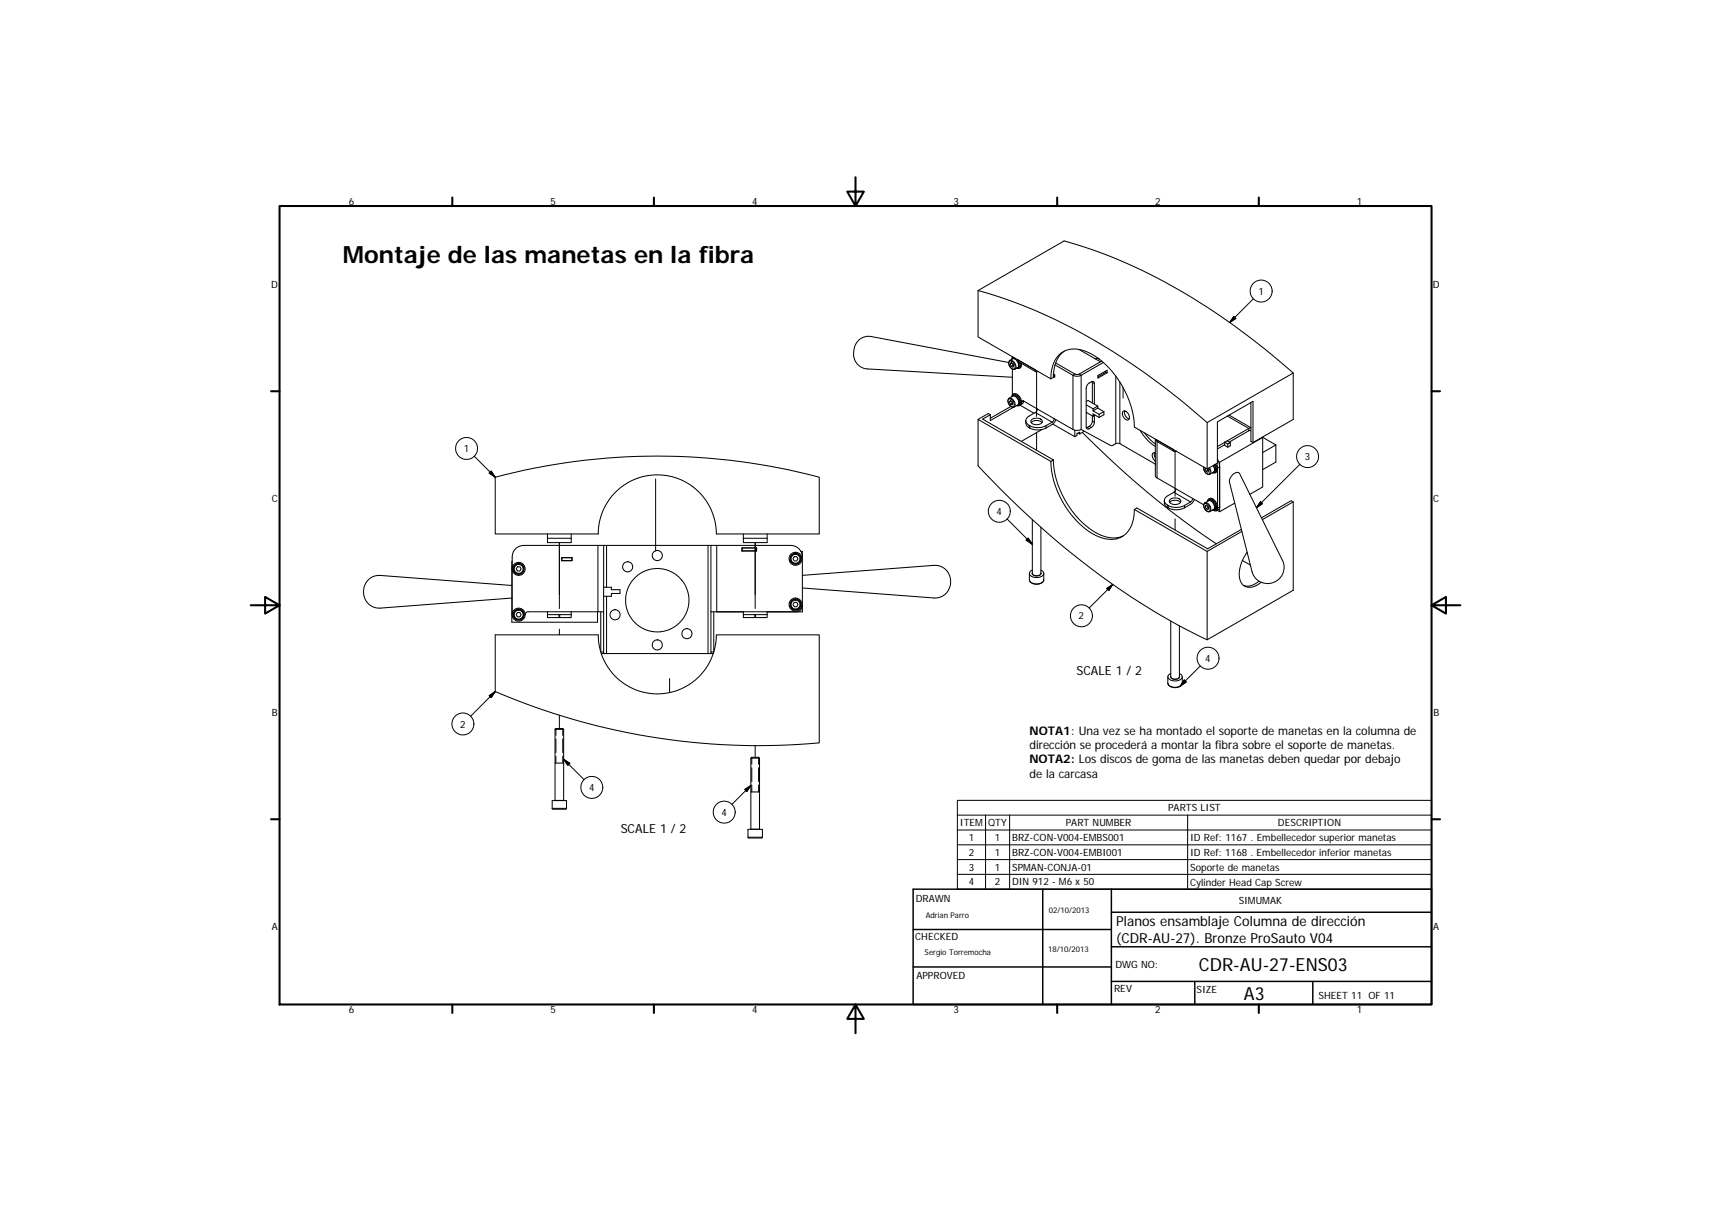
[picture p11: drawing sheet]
<svg xmlns="http://www.w3.org/2000/svg" width="594mm" height="420mm" viewBox="0 0 594 420" stroke-linecap="round" stroke-linejoin="round" font-family="sans-serif">
<g fill="none" stroke="#000" stroke-width=".35">
<path d="M428.4 109.8l.7 .7-2.1 1.4zM435.2 103.7l-8.2 8.2M350.3 138.4a1.71 1.71 0 0 1 1.6 1 1.71 1.71 0 0 1-.2 1.8 1.85 1.85 0 0 1-1.4-2.8zM350.4 138.2a2.05 2.05 0 0 1 1.7 3M350.5 125.4a1.73 1.73 0 0 1 1.9 2.3 1.07 1.07 0 0 1-1.1 .3 1.07 1.07 0 0 1-.7-.9l-.3-.8zM350.6 125.1a2.03 2.03 0 0 1 1.8 3M351.6 124.5a2 2 0 0 1 1.7 3.1M353.5 124.9l5.8 3.3M355.4 139.1l-.7 .5M359.9 129v15.5M360.4 128.9h.1M373.2 129.8l-.7 .4v18.8"/>
<path d="M374.7 129.8l.7 .4v18.8M379.3 132.7l.7 .4M380.3 124.5l1.8 1M387.4 130.5v23.4M388.8 132.5v21.4M389.9 134.5v3.6M164.7 158.3l7.3 7.3M357.4 147.6v.8M357.5 147.7v.8M359.5 143.1l5.8 3.4M359.9 150.3v5.9M360.2 141.9l5.8 3.3"/>
<path d="M363.2 147.7v.8M377.5 148.3l.7 .4M378.2 147.9l.7 .4M379.3 146.1l.7 .4M401.5 152.6l5.9 3.3M401.7 153.2v12.6M408 156.7v15.5M408.4 156.5v.1M426.2 144.4l7.4 4.3v.8M434.1 149.3l-.1 .1M170.5 163.4l1.5 2.2-2.1-1.5zM227.6 166.2v25"/>
<path d="M405.4 175.3v.8M405.6 175.4v.8M407.6 170.8l5.8 3.4M408.3 169.6l5.8 3.3M411.3 175.4v.8M418 162.1v.2a1.67 1.67 0 0 0 2 2 1.71 1.71 0 0 0-.3-1.9M418.2 174.8a1.63 1.63 0 0 1 1.6 .8 1.63 1.63 0 0 1-.1 1.9 1.97 1.97 0 0 1-1.5-2.7zM418.3 174.5a2.03 2.03 0 0 1 1.8 3M419.9 162.3a1.69 1.69 0 0 1 .2 2.2M423.5 162l-.7 .4M423.5 175.9l-.7 .4M437.7 174l.7 .7-2.1 1.4z"/>
<path d="M451.3 161.1l-15 15M190.1 186.8h8.2M194.2 188.2v22.9M207.6 189.2v23.1M210.6 189.2v14.6M245.8 189.2v37.6M248.8 189.2v23.1M258.1 186.8h8.3M262.2 188.2v22.9M349.7 180.1l8.7 8.7M357 186.7l1.4 2.1-2.1-1.4zM358.4 198.9a1.72 1.72 0 0 0 3 0"/>
<path d="M358.4 198.7a1.51 1.51 0 0 0 2.5 .9l.5-.4v-.5M408 180v3.9M190.1 212.3h8.2M194.1 213.3v1M194.2 218.3v2M194.3 213.3v1M210.6 206.9v19.9M258.1 212.3h8.3M262.1 213.3v1M262.3 213.3v1M357.4 201.1a3 3 0 0 0 4.6 .9l.4-.9M384.3 204.2l2.1-1.4-1.4 2.1z"/>
<path d="M386.4 202.8l-8.2 8.2M172 239.9l-8.6 8.6M208.6 226.2h1M232.5 235.4v4.9M246.8 226.2h1M405.5 237a3 3 0 0 0 4.6 .8l.4-.8M406.5 234.6a1.45 1.45 0 0 0 2.2 1l.8-.5v-.5M406.5 234.8a1.74 1.74 0 0 0 3 0M411.2 235.9l.7 .7-2.1 1.4zM416.8 231.1l-7 6.9M169.9 241.4l2.1-1.5-1.5 2.1zM193 252.8v2.4"/>
<path d="M193 256.3v4.9M194.2 248.1v4.7M195.4 252.8v2.4M195.4 256.3v4.9M262.2 258.7v4M192.7 277.7h3M193 262.3v2.5M195.4 262.3v2.5M195.7 263.4l7.1 7.1M195.7 263.4l2.1 1.4-.7 .7zM258.6 273.9l2.1-1.4-1.4 2.1zM260.7 272.5l-6.6 6.6"/>
<path d="M261 262.7v2.5M261 266.4v4.8M261 272.4v2.4M263.4 262.7v2.5M263.4 266.4v4.8M263.4 272.4v2.4M332.4 277.7h164.7v30.8h-164.7zM191.7 280.5h5M259.7 290.5h5M260.7 287.7h3M332.4 282.8h164.7M332.4 288h164.7"/>
<path d="M332.4 293.1h164.7M332.4 298.2h164.7M342.2 282.8v25.7M350.6 282.8v25.7M412.4 282.8v25.7M332.4 303.4h164.7"/>
<circle cx="437.9" cy="101" r="3.8"/>
<circle cx="162" cy="155.6" r="3.8"/>
<circle cx="454" cy="158.4" r="3.8"/>
<circle cx="347" cy="177.4" r="3.8"/>
<circle cx="180.1" cy="197.4" r="1.56"/>
<circle cx="276.2" cy="193.9" r="1.56"/>
<circle cx="180.1" cy="213.2" r="1.56"/>
<circle cx="276.2" cy="209.8" r="1.56"/>
<circle cx="375.5" cy="213.7" r="3.8"/>
<circle cx="419.4" cy="228.4" r="3.8"/>
<circle cx="160.7" cy="251.2" r="3.8"/>
<circle cx="205.5" cy="273.2" r="3.8"/>
<circle cx="251.4" cy="281.8" r="3.8"/>
</g>
<g fill="none" stroke="#000" stroke-width=".36">
<path d="M339.6 100.8v16.1l25.3 14.5 .9-.5a10.7 10.7 0 0 1 3.8-9.1M339.6 100.8a190.7 190.7 0 0 1 64.8 33.7l14.7 12.1M339.6 100.8l29.9-17.2a191.5 191.5 0 0 1 64.8 33.7l14.7 12.1v16.1l-13.9 8M350.1 138.4l1.5-.9a2.05 2.05 0 0 1 1.8 3l-1.3 .7a2.07 2.07 0 0 1-2-2.8zM350.2 125.8l-47.7-9a5.6 5.6 0 0 0-5.9 7.5 5.1 5.1 0 0 0 4.6 3.7l50.3 2.9M350.8 139l.6 .4 .3 .7-.3 .5-.6-.4-.3-.8zM351 139.1l-.5 .3M351.1 125.9l.6 .3 .3 .8-.3 .4-.6-.3-.3-.8zM351.2 124.7a1.11 1.11 0 0 1 1.9 .4 1.46 1.46 0 0 1-.1 2.6M351.3 126l-.5 .3M351.4 139.3l.1 .5M351.5 139.8l-.7 .4"/>
<path d="M351.5 139.8l.1 .1M351.5 123.8v.2M351.5 128.1v8.9M351.6 124.5l-1 .6a1.95 1.95 0 0 0 0 2 1.95 1.95 0 0 0 1.8 1l.9-.5M351.6 137.3a1.91 1.91 0 0 1 2.4 2.4l-.1 .2M351.6 126.2l.2 .5M351.7 123.9l-.4 .7M351.7 136.8a2.31 2.31 0 0 1 3 2.5l-.2 1-.6 .5M351.8 126.7l-.7 .4M351.8 126.7h.1M352.1 124.1l-.6 .3M353 127.7v.1"/>
<path d="M353.4 124.9l.4 .7 5.8 3.3M353.7 140h.1M353.8 139.8l.1 .1M353.9 139.9a2.25 2.25 0 0 0-2.4-2.5l-.2 .3a1.07 1.07 0 0 1 .8-1 1.07 1.07 0 0 1 1.2 .6 2.42 2.42 0 0 1 .6 3.5l-.9-.1 .5-.2 .3-.5M353.9 125.7a1.36 1.36 0 0 1-.5 2M354.1 139.6h.1M354.2 139.6l-.4 .4M354.2 139.6l-.2 .6-.5 .4M354.3 125.9a1.18 1.18 0 0 1 0 1.4 1.18 1.18 0 0 1-1.3 .5M354.7 126.1a1.3 1.3 0 0 1-.8 1.7M355.4 139.1l4.8 2.8-.4 1-2.4 1.4a1.83 1.83 0 0 0-1.2 2 1.83 1.83 0 0 0 1.7 1.6l.4 .1a6.2 6.2 0 0 0 4.9-.3l2.3-1.3 .5-1.2 6.8 3.9 1.3 .2 1.3-.3 10.2 5.5 .5 .1 1.7-.8 1 .1 12.3 7.1M355.4 139.1l-.4-.1-.3 .6"/>
<path d="M355.4 139.1l-.3 .8-.6 .4M359.3 128.2a.64 .64 0 0 0 .3 .7 .64 .64 0 0 0 .8 0M364.9 131.4a9.8 9.8 0 0 1 5.1-9.8 12.3 12.3 0 0 1 11.7 3 32.6 32.6 0 0 1 12.2 23.6l25.2 14.5 3.6-2v-14.3l12.4-7.1v14.2M365.8 130.2l.4 .2M365.8 129.8l.4 .2v.9l-.4-.3M374.6 121.2l5.7 3.3 .7-.2 .8 .4M377.1 139.3l.7-.4 3.4 2M379.2 132.3l.1 7.5M381.2 130.3l3.2-1.8v.8l-3.2 1.9zM381.7 124.6v.1M382.5 125.3l-8.4 4.7-.9-.2-6.6-3.9M383.1 125.8l-7.7 4.4-1.3 .3-1.6-.3-6.2-3.6"/>
<path d="M383.7 128.9l.7 .4M383.7 128.9v.4l-2.5 1.4M434.3 139.7v13.4l.8 .4M449 129.4l-29.9 17.2v16.1M339.6 145.5v16.1a273.1 273.1 0 0 0 76.9 59.1l2.6 1.3 29.9-17.2v-30.7l-.7-.4-10.3 6M343.8 143.9l-.7-.4-3.5 2 25.3 14.6M343.8 143.9l-2.6 1.5 24.6 14.2M351 141l-7.2 4.1M351.9 141.3l-8.1 4.6v-2M354.2 140.6l4.8 2.8M358 146.6a2.71 2.71 0 0 1 3.8 0M358.3 145.5a2.56 2.56 0 0 1 3.6 .6 2.31 2.31 0 0 1-3.6 .8l-.4-.6z"/>
<path d="M361.8 149l-7.2 4.1M365.5 147.1l7.7 4.4v-2.2M365.8 159.6l-.9 .5M365.8 159.6a31.5 31.5 0 0 0 15.8 25.8 9.7 9.7 0 0 0 8.4 .5M366.6 145.6l-1.1 1.5-2.3 1.4a5.4 5.4 0 0 1-6.9-1.2l-.1-1.3M374.3 150.2l.6 .4M374.9 150.6v-.7l-1 .6v.6l-.7 .4M375.8 150a299 299 0 0 0 46.5 38.7M376.5 149.6l-1.6 1M377.1 140.5l2.4 1.3M377.1 143.1l2.4 1.3M379.3 144.3v2a2.64 2.64 0 0 1-1.8 2l-.3 .1"/>
<path d="M379.5 142.6l2.1 1.2M379.5 141.8v.8M380 140.2v-7.1a.65 .65 0 0 0-.3-.7 .65 .65 0 0 0-.8 .1 2.7 2.7 0 0 0-1.7 2l-.1 13.6a.64 .64 0 0 0 .4 .7 .64 .64 0 0 0 .7-.1 2.49 2.49 0 0 0 1.8-2.2v-2.4M380.2 144l-.7 .4v-.8l2.1 1.2M381.2 141.6l2.1 1.2M381.2 140.9l-1.7 .9M381.2 140.9v.7M381.2 141.6l-1.7 1M381.6 143.8v1M383.3 142.8l-1.7 1M383.3 142.8v1.1l-1.7 .9M389.9 142.7a1.98 1.98 0 0 1 2.2 2.5 .99 .99 0 0 1-1 .6 .99 .99 0 0 1-.8-.8 1.97 1.97 0 0 1-.4-2.3z"/>
<path d="M390.5 142.6a2.49 2.49 0 0 0 1.6 2.8M395.9 149.3l.8 1.3a14.6 14.6 0 0 0 4.4 4.3M397.4 150.2l1.8 2.1 1.9 1.7M400.8 157.1v.9l.3 .8M401.1 157.2a.87 .87 0 0 0-1 .2 .87 .87 0 0 0 0 1.1l1 1.5M401.1 152.4l.1 12.8 .3 .5 6.8 3.9-.6 1.1-2.3 1.3a1.75 1.75 0 0 0-1.1 1.8 1.75 1.75 0 0 0 1.3 1.6 6.1 6.1 0 0 0 5.7 0l2.2-1.3 .6-1.2 3.8 2.2M401.5 152.6l.4 .7 5.8 3.4M407.4 155.9a.66 .66 0 0 0 .3 .7 .66 .66 0 0 0 .8 0M422.7 159.2l.8 2.8M425.2 153.4v1.1l1.1 .7 .9-.5v-1.1M425.2 153.5l-2.5 1.4M425.2 154.3l-2.5 1.5"/>
<path d="M425.2 153.4l1.1 .7M426.1 153l1.1 .6M426.1 153l-.9 .4M426.3 154.1v1.1M426.8 144l7.5 4.5h-.5l-7.7 4.5M427.2 153.6l-.9 .5M434 149.4l-7.2 4M434.1 149.3l.2 .1M438.3 151.7l-14.8 8.7-.4-.2M438.3 151.7l4.7 2.7M438.4 151.8v17.2l-4.4 2.5M443 154.4v5.9l-4.6 2.6"/>
<path d="M443 154.4l-4.6 2.6M172 165.6a219.7 219.7 0 0 1 112.5 0v19.7h-35.8a20.5 20.5 0 0 0-20.5-20.5 20.5 20.5 0 0 0-20.5 20.5h-35.7zM364.9 160.1a31.7 31.7 0 0 0 15.2 25.5 9 9 0 0 0 10.8-.4 11.4 11.4 0 0 0 3-8.4M393.9 176.8l.9-.5 24.5 14.1 11.7-6.7M393.9 176.8l25.2 14.5 12.1-6.9M406.1 174.3a2.77 2.77 0 0 1 3.8 0M406.4 173.2a2.4 2.4 0 0 1 3.6 .8 2.31 2.31 0 0 1-4-.2zM414.7 173.3l-.9 1.3-2.5 1.6a5.5 5.5 0 0 1-6.9-1.2l-.1-1.3M418.1 174.6l1.5-.9a2.03 2.03 0 0 1 1.8 3.1l-1.3 .7a2.01 2.01 0 0 1-2-2.9zM418.7 162.4l-.3 .4 .4 .7 .6 .4 .3-.5-.4-.8 .2 .5M418.8 175.3l.6 .3 .3 .8-.3 .5-.6-.4-.4-.8zM418.8 162.5l-.4 .3"/>
<path d="M419 175.4l-.6 .3M419.3 175.6l.2 .5M419.5 176.1l-.7 .4M419.5 176.1h.1M419.5 163.1l-.7 .4M419.5 163.1l.1 .1M419.5 173.6a1.87 1.87 0 0 1 2.6 1.9l-.3 .6M419.7 173.1a2.31 2.31 0 0 1 2.9 2.4l-.1 1.1-.6 .4M421.2 161.5l.2 .3a1.57 1.57 0 0 1 0 2l-1.3 .7a2.09 2.09 0 0 1-2.1-2.5M421.3 161.5l.5 1.4M421.6 161.3l.5 1.2-.3 .4M421.7 176.2l.1 .1"/>
<path d="M421.7 162.9h.1M421.7 176.1h.1M421.7 163h.1M421.8 161.2a1.89 1.89 0 0 1-.1 2.9l-.7-.1 .5-.1 .3-.9M421.8 176.1v-.5a1.86 1.86 0 0 0-2.5-1.8l-.1 .2a1.08 1.08 0 0 1 .9-1 1.08 1.08 0 0 1 1.2 .6 2.44 2.44 0 0 1 .6 3.4h-.9l.5-.2 .3-.5M422 162.6h.1M422.1 161a1.9 1.9 0 0 1-.2 3M422.1 175.9h.1M422.1 162.6l-.1 .9-.6 .4M422.1 162.6l-.3 .4M422.1 175.9l-.3 .4M422.1 175.9l-.1 .6-.6 .4"/>
<path d="M422.5 160.8l.3 1.6v13.9a.86 .86 0 0 1-.4 .9 .86 .86 0 0 1-1-.1M423.5 160.4v17.1M423.5 175.9l-.3 .8-.8 .5M427.9 164.8a1.61 1.61 0 0 1 2.5-.5l14.9 30.1a5.7 5.7 0 0 1-3.2 7.7 5.7 5.7 0 0 1-7.4-3.8l-7.8-30.9a2.81 2.81 0 0 1 1-2.6zM428.7 174.6l-5.2 2.9-.9-.5M449 174.1l-10.7 6.2M177.8 194.7l-.1 21.2h29.8v-3.6M179.7 196.6h.8l.4 .8-.4 .7h-.8l-.5-.7zM180.8 199v.1M180.9 198.9l.1 .2M181 199.1h-.2M181 199.1a1.9 1.9 0 0 0 .3-3.3 1.9 1.9 0 0 0-3 1.3 1.9 1.9 0 0 0 2.5 2"/>
<path d="M195 193.5h3.6v1h-3.6zM198.3 185.3v3h-8.2v-3M209.6 189.2h-27.8a4 4 0 0 0-4 4.1v20M209.6 189.2v37.6h-.8M209.6 189.2h37.2M246.8 189.2v37.6h.8M246.8 189.2h27.8a4 4 0 0 1 4 4.1M257.6 190.1h5.1M257.6 191.1h5.1M257.6 190.1h5.1v1.1h-5.1zM257.7 190.1v1M262.7 190.1v1"/>
<path d="M266.4 185.3v3h-8.3v-3M275.8 193.1h.8l.5 .8-.5 .7h-.8l-.5-.7zM278.1 191.3h.5v21h-12.2M278.1 193.7a1.9 1.9 0 0 0-2.9-1.6 1.9 1.9 0 0 0 0 3.3 1.9 1.9 0 0 0 2.9-1.5M278.1 193.9h-.1M278.1 193.7v.2M278.1 193.7h-.1M278.6 199.6l45.7-3.4a5.7 5.7 0 0 1 5.8 5.6 5.7 5.7 0 0 1-5.8 5.7l-45.7-3.5M357.4 198.9v2.2a2.85 2.85 0 0 0 4.4 1.1l.6-.9v-2.4M358.4 197.8a1.23 1.23 0 0 0-1 1.4 1.23 1.23 0 0 0 1.4 1 2.53 2.53 0 0 0 3.6-1.5l-1-.9M358.4 180.3v18.6M361.4 182.9v16"/>
<path d="M419.1 191.3v30.7M431.4 194.4l2.7 1.7M433 191.6a10.7 10.7 0 0 0-2 10.6 4 4 0 0 0 5.9 .6l1-.8M177.7 203.1l-45.7-3.5a5.7 5.7 0 0 0-5.8 5.7 5.7 5.7 0 0 0 5.8 5.7l45.7-3.5M179.7 212.5h.8l.4 .8-.4 .7h-.8l-.5-.7zM181.8 213.6h.1M181.8 213.4h.2M182 213.4a1.89 1.89 0 0 0-2.7-1.9 1.89 1.89 0 0 0-.4 3.3 1.89 1.89 0 0 0 3-1.2M182 213.4l-.1 .2M182.3 213.3l.3-.7 .7-.3h6.8v1M190.1 213.3h8.2v1h-8.2zM208.6 212.3v13.9"/>
<path d="M209.6 203.8h2.7v.8h3v1.3h-3v1h-2.7M209.6 212.3h-11.3v1M246.8 212.3h2M247.8 212.3v13.9M248.8 212.3h9.3M248.8 212.3h9.3v1M258.1 213.3h8.3v1h-8.3zM275.8 209h.8l.5 .7-.5 .8h-.8l-.5-.8zM277.9 210.1h.2M278 209.9h.1M278.1 209.9v.2M278.1 209.9a1.9 1.9 0 0 0-2.7-1.8 1.9 1.9 0 0 0-.4 3.2 1.9 1.9 0 0 0 3.1-1.2"/>
<path d="M278.6 210.2a2.04 2.04 0 0 1-2 2.1h-10.2v1M406.5 215.5v19.3M409.5 217.1v17.7M437.2 201.7a5.8 5.8 0 0 1-5.4 1.4M172 220.3h35.7a20.5 20.5 0 0 0 20.5 20.4 20.5 20.5 0 0 0 20.5-20.4h35.8v37.4a232.8 232.8 0 0 1-112.5-17.8zM209.6 226.8h37.2M405.5 234.8v2.2a2.92 2.92 0 0 0 4.4 1.1l.6-.9v-2.4M406.5 233.7a1.17 1.17 0 0 0-1 1.1 1.17 1.17 0 0 0 1 1.2 2.9 2.9 0 0 0 4-1.2l-.3-.6-.7-.5M192.7 253l.3-.2h2.4l.3 .2M192.7 253v24.8M192.7 253h3M195.7 253l.1 24.8"/>
<path d="M191.7 277.8h5v2.8l-.3 .2-4.5-.1zM192.7 264.8h3M260.7 263.1h3M260.7 274.8h3M260.7 263.1l.3-.4h2.4l.3 .4M260.7 263.1v24.6M263.7 263.1l.1 24.6M259.7 287.7h5v2.9l-.2 .1h-4.6z"/>
<circle cx="180.1" cy="197.4" r="2.25"/>
<circle cx="180.1" cy="197.4" r="1.75"/>
<circle cx="217.9" cy="196.7" r="1.75"/>
<circle cx="228.2" cy="192.7" r="1.75"/>
<circle cx="276.2" cy="193.9" r="1.75"/>
<circle cx="276.2" cy="193.9" r="2.25"/>
<circle cx="180.1" cy="213.2" r="1.75"/>
<circle cx="180.1" cy="213.3" r="2.26"/>
<circle cx="213.6" cy="213.3" r="1.75"/>
<circle cx="228.2" cy="208.2" r="11"/>
<circle cx="238.5" cy="219.9" r="1.75"/>
<circle cx="276.2" cy="209.7" r="1.75"/>
<circle cx="276.2" cy="209.7" r="2.25"/>
<circle cx="228.2" cy="223.8" r="1.74"/>
</g>
<g fill="#000">
<circle cx="353.5" cy="124.9" r=".18"/>
<circle cx="355.4" cy="139.1" r=".18"/>
<circle cx="359.3" cy="128.2" r=".18"/>
<circle cx="401.5" cy="152.6" r=".18"/>
<circle cx="407.4" cy="155.9" r=".18"/>
</g>
<g fill="none" stroke="#000" stroke-width=".71">
<path d="M97.1 71.5h400v277h-400zM157 68.5v3M227 68.5v3M297 61.5v10l-2.8-5h5.7l-2.9 5M367.1 68.5v3M437.1 68.5v3M94.1 135.7h3M497.1 135.7h2.9M87.1 210h10l-5.1-2.9v5.8l5.1-2.9M497.1 210l4.9 2.9v-5.8l-4.9 2.9h10M94.1 284.2h3M497.1 284.2h2.9"/>
<path d="M157 348.5v3M227 348.5v3M297 348.5l2.9 5h-5.7l2.8-5v10M367.1 348.5v3M437.1 348.5v3"/>
</g>
<path d="M317 308.5h180.1v40h-180.1zM362 308.5v40M385.9 316.5h111.2M385.9 308.5v40M317 335.5h68.9M317 322.5h68.9M385.9 328.5h111.2M385.9 340.5h111.2M414.8 340.5v8M455.8 340.5v8" fill="none" stroke="#000" stroke-width=".51"/>
<path d="M428.4 109.8l.7 .7-2.1 1.4zM170.5 163.4l1.5 2.2-2.1-1.5zM437.7 174l.7 .7-2.1 1.4zM357 186.7l1.4 2.1-2.1-1.4zM384.3 204.2l2.1-1.4-1.4 2.1zM411.2 235.9l.7 .7-2.1 1.4zM169.9 241.4l2.1-1.5-1.5 2.1zM195.7 263.4l2.1 1.4-.7 .7zM258.6 273.9l2.1-1.4-1.4 2.1z" fill="#000" stroke="#000" stroke-width=".35"/>
<text font-size="8.2" x="119.1" y="91.3">Montaje de las manetas en la fibra</text>
<g font-size="6.3">
<text x="416.3" y="336.9">CDR-AU-27-ENS03</text>
<text x="431.9" y="347.1">A3</text>
</g>
<g font-size="4.8">
<text x="387.6" y="321.4">Planos ensamblaje Columna de dirección</text>
<text x="387.6" y="327.2">(CDR-AU-27). Bronze ProSauto V04</text>
</g>
<g font-size="4.4">
<text x="373.8" y="234.4">SCALE 1 / 2</text>
<text x="215.5" y="289">SCALE 1 / 2</text>
</g>
<g font-size="4.1">
<text x="357.5" y="255">NOTA1: Una vez se ha montado el soporte de manetas en la columna de</text>
<text x="357.5" y="259.9">dirección se procederá a montar la fibra sobre el soporte de manetas.</text>
<text x="357.5" y="264.9">NOTA2: Los discos de goma de las manetas deben quedar por debajo</text>
<text x="357.5" y="269.8">de la carcasa</text>
</g>
<g font-size="3.5">
<text x="121.1" y="71.1">6</text>
<text x="191.1" y="71.1">5</text>
<text x="261.1" y="71.1">4</text>
<text x="331.1" y="71.1">3</text>
<text x="401.1" y="71.1">2</text>
<text x="471.1" y="71.1">1</text>
<text x="94.2" y="99.9">D</text>
<text x="497.5" y="99.9">D</text>
<text x="436.9" y="102.3">1</text>
<text x="161.1" y="156.9">1</text>
<text x="453" y="159.7">3</text>
<text x="94.3" y="174.2">C</text>
<text x="346" y="178.7">4</text>
<text x="497.7" y="174.2">C</text>
<text x="374.5" y="214.9">2</text>
<text x="418.5" y="229.6">4</text>
<text x="94.4" y="248.4">B</text>
<text x="497.7" y="248.4">B</text>
<text x="159.8" y="252.5">2</text>
<text x="204.5" y="274.4">4</text>
<text x="405.6" y="281.5">PARTS LIST</text>
<text x="250.5" y="283">4</text>
<text x="333.3" y="286.7">ITEM</text>
<text x="343.1" y="286.7">QTY</text>
<text x="370" y="286.7">PART NUMBER</text>
<text x="443.7" y="286.7">DESCRIPTION</text>
<text x="336.4" y="291.8">1</text>
<text x="345.4" y="291.8">1</text>
<text x="351.4" y="291.8">BRZ-CON-V004-EMBS001</text>
<text x="413.3" y="291.9">ID Ref: 1167 . Embellecedor superior manetas</text>
<text x="336.4" y="296.9">2</text>
<text x="345.4" y="296.9">1</text>
<text x="351.4" y="296.9">BRZ-CON-V004-EMBI001</text>
<text x="413.3" y="297">ID Ref: 1168 . Embellecedor inferior manetas</text>
<text x="336.4" y="302.1">3</text>
<text x="345.4" y="302">1</text>
<text x="351.4" y="302.1">SPMAN-CONJA-01</text>
<text x="413.3" y="302.1">Soporte de manetas</text>
<text x="336.4" y="307.2">4</text>
<text x="345.4" y="307.2">2</text>
<text x="351.4" y="307.2">DIN 912 - M6 x 50</text>
<text x="413.3" y="307.3">Cylinder Head Cap Screw</text>
<text x="318" y="312.9">DRAWN</text>
<text x="430.1" y="313.8">SIMUMAK</text>
<text x="94.3" y="322.6">A</text>
<text x="497.6" y="322.6">A</text>
<text x="317.8" y="326.1">CHECKED</text>
<text x="387.3" y="336">DWG NO:</text>
<text x="318.2" y="339.7">APPROVED</text>
<text x="386.8" y="344.1">REV</text>
<text x="415.4" y="344.6">SIZE</text>
<text x="457.8" y="346.6">SHEET 11 OF 11</text>
<text x="121.1" y="351.4">6</text>
<text x="191.1" y="351.4">5</text>
<text x="261.1" y="351.4">4</text>
<text x="331.1" y="351.4">3</text>
<text x="401.1" y="351.4">2</text>
<text x="471.1" y="351.4">1</text>
</g>
<g font-size="2.7">
<text x="364.2" y="316.8">02/10/2013</text>
<text x="321.4" y="318.6">Adrian Parro</text>
<text x="321" y="331.2">Sergio Torremocha</text>
<text x="363.9" y="330.2">18/10/2013</text>
</g>
</svg>
